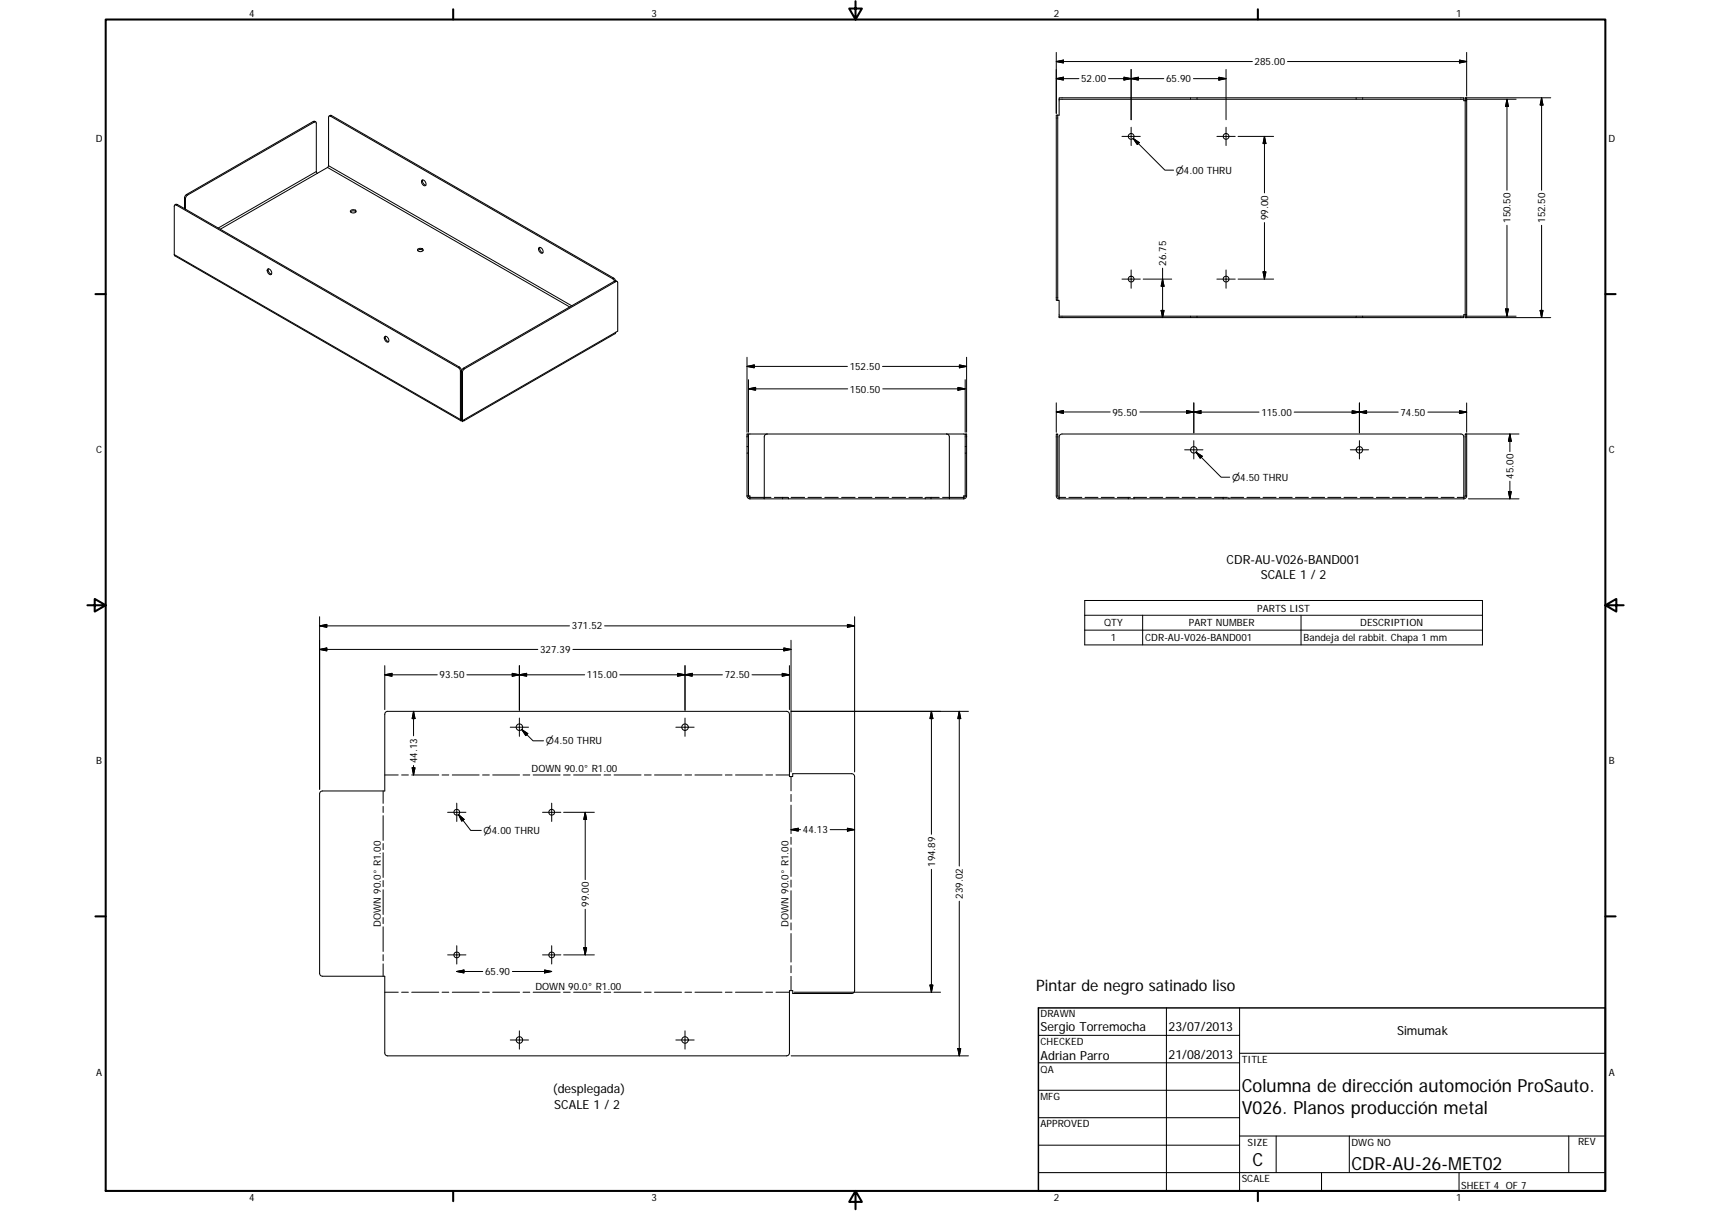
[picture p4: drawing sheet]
<svg xmlns="http://www.w3.org/2000/svg" width="594mm" height="420mm" viewBox="0 0 594 420" stroke-linecap="round" stroke-linejoin="round" font-family="sans-serif">
<g fill="none" stroke="#000" stroke-width=".36">
<path d="M367.3 40v64.2M367.3 40h-.6v64.2h.6M367.7 34.4v5.6h-.4M367.7 33.9h140.5v.5h-140.5zM413.4 33.9v.2M413.4 34.3v.1M415.6 33.9v.2M415.6 34.3v.1M470.9 33.9v.2M470.9 34.3v.1M473.1 33.9v.2M473.1 34.3v.1"/>
<path d="M508.2 34.4v.5h.5M508.7 34.9v-1h.5v1M508.7 34.9v74.3M508.7 34.9h.2M509.1 34.9h.1M509.2 34.9v74.3M109.6 42.3l-.8-.2-44.2 25.5-.5 .9v3.9M114.3 40.3l.8-.2 98 56.4 .6 .9M60.7 71.1l.9-.1 98.1 56.5 .5 1.1v17.2l.4 .2M64.4 72.6v-3.7l.7-1.2 44.2-25.4 .4 .1 .1 .4v16.8l.4 .5 3.5-2 .4-.6v-16.8l.1-.4 .4-.1 98.1 56.5 .7 .9M121.7 73.5l.7-.3 1.2 .3M121.9 73l.4-.2a.75 .75 0 0 1 .9-.1 .75 .75 0 0 1 .2 1l-.1 .1a.93 .93 0 0 1-1 .1 .93 .93 0 0 1-.6-.8z"/>
<path d="M146.5 62.5a1.19 1.19 0 0 1 1.2 .6 1.19 1.19 0 0 1-.2 1.4 1.42 1.42 0 0 1-1-2zM146.8 62.4a1.47 1.47 0 0 0 1.1 1.9M93 93.3a1.18 1.18 0 0 1 1.1 .7 1.18 1.18 0 0 1-.1 1.3 1.42 1.42 0 0 1-1-2zM93.2 93.2a1.48 1.48 0 0 0 1.1 1.9M145 86.9a1.41 1.41 0 0 1 1.9 0M145.2 86.4l.1-.1a.92 .92 0 0 1 1-.1 .92 .92 0 0 1 .6 .8 1.05 1.05 0 0 1-1.1 .3 1.05 1.05 0 0 1-.8-.8zM187.2 85.9a1.18 1.18 0 0 1 1.2 .6 1.18 1.18 0 0 1-.2 1.4 1.4 1.4 0 0 1-1-2zM187.4 85.8l.3 1.3 .8 .6M214.3 97.7l-.9-.2-52.5 30.3-.7 1.2M133.6 116.7a1.19 1.19 0 0 1 1.2 .7 1.19 1.19 0 0 1-.2 1.3 1.42 1.42 0 0 1-1-2zM133.9 116.7a1.45 1.45 0 0 0 1 1.8M367.3 104.2h.4v5.5"/>
<path d="M367.7 109.7h140.5v.5h-140.5zM413.4 109.7v.2M413.4 110v.2M415.6 109.7v.2M415.6 110v.2M470.9 109.7v.2M470.9 110v.2M473.1 109.7v.2M473.1 110v.2M508.7 109.2h-.5v.5M508.7 109.2v1h.5v-1M508.7 109.2h.2"/>
<path d="M509.1 109.2h.1M160.6 146v-17l.5-.9 52.7-30.4 .6 .1 .1 17.1-.7 .4-.1 .4-52.6 30.3M160.6 146l.7-.5-.2 .5zM160.6 146h-.5l-.2-.3v-16.9l-.6-1.1-98.1-56.6-.6 .1v17.5l99.5 57.3M259.4 154.9h.1M259.4 157.2h.1M259.4 151.6v20.5M259.4 151.6v-1h.5v21.5l.5 .5M259.4 151.2v.4M259.7 154.9h.2M259.7 157.2h.2M266.4 150.6l-.7 .2-.3 .8v21.5h-5"/>
<path d="M328.6 150.6l.6 .2 .4 .8v21.5h5M335.1 154.9h.2M335.1 157.2h.2M335.4 150.9l-.6-.3h-74.6l-.6 .3M335.5 154.9h.1M335.5 157.2h.1M335.6 151.2v.4M335.6 151.6v20.5M335.6 151.6v-1h-.5v21.5l-.5 .5M259.4 172.1l.2 .6 .8 .4M259.4 172.1h.1M259.7 172.1h.7v.5"/>
<path d="M260.4 172.6h7.3M260.4 172.6v.2M260.4 172.9v.2M265.4 173.1h64.2M268.9 172.6h4.6M271.7 172.6v.2M271.7 172.9v.2M273.7 172.6v.2M273.7 172.9v.2M274.7 172.6h4.7M280.5 172.6h4.7M286.4 172.6h4.7"/>
<path d="M292.2 172.6h4.7M298.1 172.6h4.6M303.9 172.6h4.7M309.7 172.6h4.7M315.6 172.6h4.7M321.2 172.6v.2M321.2 172.9v.2M321.4 172.6h4.7M323.3 172.6v.2M323.3 172.9v.2M327.3 172.6h7.3M334.6 172.6v.2"/>
<path d="M334.6 172.9v.2M335.3 172.1h-.7v.5M335.5 172.1h.1M335.6 172.1l-.2 .6-.8 .4M367.7 173.1h140.5M370 172.6h-2.3l-.4-.4v-21.6h-.6v21.5l.3 .6 .7 .4M371.1 172.6h4.5M376.7 172.6h4.5M382.4 172.6h4.5M388 172.6h4.5M391.7 172.6v.2M391.7 172.9v.2"/>
<path d="M393.6 172.6h4.5M393.8 172.6v.2M393.8 172.9v.2M399.2 172.6h4.5M404.8 172.6h4.6M410.5 172.6h4.5M416.1 172.6h4.5M421.7 172.6h4.5M424.7 172.6v.2M424.7 172.9v.2M426.7 172.6v.2M426.7 172.9v.2"/>
<path d="M427.3 172.6h4.5M432.9 172.6h4.5M438.5 172.6h4.6M444.2 172.6h4.5M449.8 172.6h4.5M455.4 172.6h4.5M461 172.6h4.5M466.7 172.6h4.4M472.3 172.6h4.5M477.9 172.6h4.5M483.5 172.6h4.5M489.1 172.6h4.5"/>
<path d="M494.8 172.6h4.5M500.4 172.6h4.5M508.2 173.1v-21.5l-.2-.6-.5-.4h-138.7l-.7 .2-.4 .8v21.5M508.7 172.1l-.3 .5h-2.4M508.7 172.1h.5M509.2 172.1v-21.5h-.5v21.5M509.2 172.1l-.2 .6-.8 .4M134 247l.6-.2 138.9 .1 .6 .9v21.6h1.1v-1h20.5l.6 .3 .4 .5-.1 74.9-.9 .6h-20.5v-1h-1.1v21.6l-.2 .7-.6 .3-139.1-.1-.6-.9v-26.6h-21.6l-.8-.4-.2-.6v-62.5l.3-.5 .7-.3h21.6v-26.6zM360.5 359.2h69.9M405 349.7v63.5M430.4 349.7v63.5M360.5 368.7h69.9"/>
<path d="M360.5 378.3h69.9M430.4 365.4h127M360.5 387.8h69.9M360.5 397.3h69.9M430.4 394.1h127M443.1 394.1v12.7M468.5 394.1v12.7M544.7 394.1v12.7M360.5 406.8h196.9M458.8 406.8v6.4M506.6 406.8v6.4"/>
<circle cx="392.7" cy="47.3" r="1"/>
<circle cx="425.7" cy="47.3" r="1"/>
<circle cx="392.7" cy="96.8" r="1"/>
<circle cx="425.7" cy="96.8" r="1.01"/>
<circle cx="414.5" cy="156.1" r="1.13"/>
<circle cx="472" cy="156.1" r="1.13"/>
<circle cx="180.3" cy="252.3" r="1.13"/>
<circle cx="237.8" cy="252.3" r="1.13"/>
<circle cx="158.6" cy="281.8" r="1"/>
<circle cx="191.5" cy="281.8" r=".99"/>
<circle cx="158.6" cy="331.3" r="1"/>
<circle cx="191.5" cy="331.3" r=".99"/>
<circle cx="180.3" cy="360.8" r="1.11"/>
<circle cx="237.9" cy="360.8" r="1.11"/>
</g>
<g fill="none" stroke="#000" stroke-width=".35">
<path d="M366.7 18.2v21.1M509.2 18.2v15.2M366.7 21.4l2.5-.6v1zM366.7 27.3l2.5-.5v1zM366.7 27.3h7.9M390.2 26.8l2.5 .5-2.5 .5zM392.7 24.1v17.5M392.7 27.3l2.6-.5v1zM404.1 27.3h-19.2M414.4 27.3h11.3M423.2 26.8l2.5 .5-2.5 .5zM425.7 24.1v17.5"/>
<path d="M434.8 21.4h-68.1M447 21.4h62.2M506.7 20.8l2.5 .6-2.5 .4zM508.8 33.9h29.6M508.8 34.4h17.6M523.2 34.4l.5 2.6h-1zM523.2 34.4v31.6M535.3 33.9v32.1M535.3 33.9l.4 2.5h-1zM108.8 42.1l.3 .3M109.8 59.5l-34 19.6M113.7 58.1l84.1 48.4"/>
<path d="M114.1 57.5l84.4 48.6M115.1 40.1l-.3 .2M389.6 47.3h6.3M392.7 44.2v6.3M393.4 48l11.1 11h3M393.4 48l2.2 1.5-.7 .6zM422.5 47.3h6.4M425.7 44.2v6.3M429.9 47.3h12.3M439 47.3v19.6M439 47.3l.5 2.5h-1zM61.6 71l-.4 .1"/>
<path d="M64.1 68.7l.3 .2M64.7 67.5l.4 .2M110.2 60.1l-33.7 19.4M439 77.2v19.6M523.2 78.2v31.5M535.3 78.2v32M60.5 88.3l99.4 57.2 .3-.1M213.1 96.5l-.4 .2M213.4 97.5l.4 .2M389.6 96.8h6.3M392.7 93.7v6.3M396.9 96.8h9.9"/>
<path d="M403.7 93v17.2M403.7 96.8l.5 2.5h-1zM422.5 96.8h6.4M425.7 93.7v6.3M429.9 96.8h12.3M438.5 94.3h1l-.5 2.5zM213.8 115.3l-52.5 30.2M403.2 107.7h1l-.5 2.5zM508.8 110.2h29.6M508.8 109.7h17.6M522.7 107.2h1l-.5 2.5zM534.7 107.7h1l-.4 2.5z"/>
<path d="M159.5 127.4l-.3 .2M160.2 129l.4 .2M160.2 128.6l-.3 .2M160.9 127.8l.4 .2M259.4 124v26M259.4 127.1l2.5-.5v1zM259.4 127.1h34.8M259.9 131.7v18.3M259.9 134.9l2.5-.5v1zM259.9 134.9h34.4M306.4 127.1h29.2M306.5 134.9h28.6"/>
<path d="M332.6 134.4l2.5 .5-2.5 .5zM333.1 126.6l2.5 .5-2.5 .5zM335.1 131.7v18.3M335.6 124v26M366.7 139.8v10.2M414.5 139.8v10.4M472 139.8v10.4M509.2 139.8v10.2M366.7 142.9l2.5-.5v1zM366.7 142.9h18.8M395.8 142.9l41.3 .1M411.3 156.1h6.4"/>
<path d="M412 142.4l2.5 .5-2.5 .5zM414.5 143l2.5-.5v1zM414.5 152.9v6.3M415.3 156.9l8.7 8.7h3M415.3 156.9l2.1 1.4-.7 .7zM449.3 143h36.2M468.8 156.1h6.4M469.5 142.5l2.5 .5-2.5 .5zM472 143l2.5-.5v1zM472 152.9v6.3M495.8 143h13.4M506.7 142.5l2.5 .5-2.5 .5z"/>
<path d="M508.8 150.6h18.6M524.2 150.6v6.1M524.2 150.6l.5 2.5h-1zM509.9 173.1h17.5M523.7 170.6h1l-.5 2.5zM524.2 167v6.1M111 217.1l2.5-.5v1zM111 217.1h86.7M111 214v59.9M209.9 217.1h86.8M294.2 216.6l2.5 .5-2.5 .5zM296.7 214v53.8"/>
<path d="M376.6 208.3h138.1v15.5h-138.1zM376.6 213.5h138.1M376.6 218.6h138.1M396.7 213.5v10.3M451.7 213.5v10.3M111 225.3l2.5-.5v1zM111 225.3h75.7M133.6 230.9v15.3M133.6 234.1l2.5-.5v1zM133.6 234.1h18.2M162.1 234.1h40.9M177.9 233.6l2.4 .5-2.4 .5z"/>
<path d="M180.3 230.9v15.5M180.3 234.1l2.6-.5v1zM198.9 225.3h75.8M215.2 234.1h35.6M235.3 233.6l2.5 .5-2.5 .5zM237.8 230.9v15.5M237.8 234.1l2.5-.5v1zM261.1 234.1h13M271.6 233.6l2.5 .5-2.5 .5zM272.2 224.8l2.5 .5-2.5 .5zM274.1 230.9v15.3M274.7 222.1v45.7"/>
<path d="M143.6 246.8v8.5M143.6 246.8l.5 2.5h-1zM177.2 252.3h6.3M180.3 249.1v6.4M181.1 253.1l4 3.9h3.6M181.1 253.1l2.2 1.4-.7 .7zM234.7 252.3h6.3M237.8 249.1v6.4M274.7 246.8h61.5M323.4 246.8v42.7M323.4 246.8l.5 2.5h-1zM333.1 246.8v53.7"/>
<path d="M333.1 246.8l.5 2.5h-1zM133 274.4v4.3M133 279.8v2.1M133.6 268.9h4.7M139.4 268.9h2.4M143 268.9h9.3M143.1 266.4h1l-.5 2.5zM143.6 265.6v3.3M153.5 268.9h2.3M157 268.9h9.4M158.6 278.7v6.3M167.5 268.9h2.4"/>
<path d="M171.1 268.9h9.3M181.6 268.9h2.4M185.1 268.9h9.4M191.6 278.7v6.3M195.7 268.9h2.3M199.2 268.9h9.3M209.7 268.9h2.3M213.2 268.9h9.4M223.7 268.9h2.4M227.3 268.9h9.3M237.8 268.9h2.3M241.3 268.9h9.4"/>
<path d="M251.8 268.9h2.4M255.4 268.9h9.3M265.9 268.9h2.4M269.4 268.9h4.7M274.7 269.4v5M274.7 275.6v2.5M274.7 279.3v9.9M133 283v8.6M133 292.7v2.1M133 295.8v8.6M155.4 281.8h6.4M159.2 282.6l1.9 1.7-.8 .6z"/>
<path d="M159.2 282.6l4.2 5.5h3.7M188.4 281.8h6.3M195.7 281.8h10.7M203.2 281.8v23.4M203.2 281.8l.5 2.5h-1zM274.7 290.5v2.4M274.7 294.2v9.9M274.7 287.8l2.5-.4v1zM274.7 287.8h3.3M288.2 287.8h8.5M294.2 287.4l2.5 .4-2.5 .6zM133 305.5v2.1"/>
<path d="M133 308.7v8.6M133 318.3v2.2M203.2 315.5v15.8M274.7 305.3v2.5M274.7 309v9.9M323.4 301.6v42.7M333.1 312.7v53.6M133 321.6v8.5M133 331.2v2.1M133 334.4v4.3M155.4 331.3h6.4M158.6 337.1l2.5-.6v1.1z"/>
<path d="M158.6 337.1h9M158.6 328.1v6.4M177.9 337.1h13.7M188.4 331.3h6.3M189.1 336.6l2.5 .5-2.5 .5zM191.6 328.1v6.4M195.7 331.3h10.7M202.7 328.8h1l-.5 2.5zM274.7 320.2v2.4M274.7 323.9v9.9M274.7 335v2.5M274.7 338.8v4.9"/>
<path d="M133.6 344.3h4.7M139.4 344.3h2.4M143 344.3h9.3M153.5 344.3h2.3M157 344.3h9.4M167.5 344.3h2.4M171.1 344.3h9.3M180.3 357.7v6.3M181.6 344.3h2.4M185.1 344.3h9.4M195.7 344.3h2.3M199.2 344.3h9.3"/>
<path d="M209.7 344.3h2.3M213.2 344.3h9.4M223.7 344.3h2.4M227.3 344.3h9.3M237.8 344.3h2.3M237.8 357.7v6.3M241.3 344.3h9.4M251.8 344.3h2.4M255.4 344.3h9.3M265.9 344.3h2.4M269.4 344.3h4.7M275.7 344.3h50.9"/>
<path d="M322.9 341.8h1l-.5 2.5zM177.2 360.8h6.3M234.7 360.8h6.3M274.7 366.3h61.5M332.6 363.8h1l-.5 2.5z"/>
</g>
<circle cx="160.6" cy="146" r=".18" fill="#000"/>
<g fill="none" stroke="#000" stroke-width=".71">
<path d="M36.7 6.8h520.7v406.4h-520.7zM157.3 3.2v3.6M297 .4v6.4l-2.2-3.8h4.5l-2.3 3.8M436.7 3.2v3.6M33.1 102h3.6M557.4 102h3.6M30.3 210h6.4l-3.8-2.2v4.4l3.8-2.2M557.4 210l3.8 2.2v-4.4l-3.8 2.2h6.3M33.1 317.9h3.6M557.4 317.9h3.6M157.3 413.2v3.6M297 413.2l2.3 3.8h-4.5l2.2-3.8v6.3"/>
<path d="M436.7 413.2v3.6"/>
</g>
<path d="M360.5 349.7h196.9v63.5h-196.9z" fill="none" stroke="#000" stroke-width=".51"/>
<g fill="#000" stroke="#000" stroke-width=".35">
<path d="M366.7 21.4l2.5-.6v1zM366.7 27.3l2.5-.5v1zM390.2 26.8l2.5 .5-2.5 .5zM392.7 27.3l2.6-.5v1zM423.2 26.8l2.5 .5-2.5 .5zM506.7 20.8l2.5 .6-2.5 .4zM523.2 34.4l.5 2.6h-1zM535.3 33.9l.4 2.5h-1zM393.4 48l2.2 1.5-.7 .6zM439 47.3l.5 2.5h-1zM403.7 96.8l.5 2.5h-1zM438.5 94.3h1l-.5 2.5z"/>
<path d="M403.2 107.7h1l-.5 2.5zM522.7 107.2h1l-.5 2.5zM534.7 107.7h1l-.4 2.5zM259.4 127.1l2.5-.5v1zM259.9 134.9l2.5-.5v1zM332.6 134.4l2.5 .5-2.5 .5zM333.1 126.6l2.5 .5-2.5 .5zM366.7 142.9l2.5-.5v1zM412 142.4l2.5 .5-2.5 .5zM414.5 143l2.5-.5v1zM415.3 156.9l2.1 1.4-.7 .7zM469.5 142.5l2.5 .5-2.5 .5z"/>
<path d="M472 143l2.5-.5v1zM506.7 142.5l2.5 .5-2.5 .5zM524.2 150.6l.5 2.5h-1zM523.7 170.6h1l-.5 2.5zM111 217.1l2.5-.5v1zM294.2 216.6l2.5 .5-2.5 .5zM111 225.3l2.5-.5v1zM133.6 234.1l2.5-.5v1zM177.9 233.6l2.4 .5-2.4 .5zM180.3 234.1l2.6-.5v1zM235.3 233.6l2.5 .5-2.5 .5zM237.8 234.1l2.5-.5v1z"/>
<path d="M271.6 233.6l2.5 .5-2.5 .5zM272.2 224.8l2.5 .5-2.5 .5zM143.6 246.8l.5 2.5h-1zM181.1 253.1l2.2 1.4-.7 .7zM323.4 246.8l.5 2.5h-1zM333.1 246.8l.5 2.5h-1zM143.1 266.4h1l-.5 2.5zM159.2 282.6l1.9 1.7-.8 .6zM203.2 281.8l.5 2.5h-1zM274.7 287.8l2.5-.4v1zM294.2 287.4l2.5 .4-2.5 .6zM158.6 337.1l2.5-.6v1.1z"/>
<path d="M189.1 336.6l2.5 .5-2.5 .5zM202.7 328.8h1l-.5 2.5zM322.9 341.8h1l-.5 2.5zM332.6 363.8h1l-.5 2.5z"/>
</g>
<g font-size="6.3">
<text x="431.1" y="379">Columna de dirección automoción ProSauto.</text>
<text x="431.1" y="386.6">V026. Planos producción metal</text>
<text x="434.8" y="404.7">C</text>
<text x="469.2" y="406">CDR-AU-26-MET02</text>
</g>
<text font-size="5.5" x="359.7" y="343.9">Pintar de negro satinado liso</text>
<g font-size="4.4">
<text x="425.9" y="195.5">CDR-AU-V026-BAND001</text>
<text x="437.7" y="200.8">SCALE 1 / 2</text>
<text x="361.3" y="357.5">Sergio Torremocha</text>
<text x="405.8" y="357.8">23/07/2013</text>
<text x="485.1" y="359.2">Simumak</text>
<text x="361.3" y="367.9">Adrian Parro</text>
<text x="405.8" y="367.3">21/08/2013</text>
<text x="192" y="379.4">(desplegada)</text>
<text x="192.5" y="384.6">SCALE 1 / 2</text>
</g>
<g font-size="3.5">
<text x="86.6" y="5.8">4</text>
<text x="226.3" y="5.8">3</text>
<text x="365.9" y="5.8">2</text>
<text x="505.6" y="5.8">1</text>
<text x="435.6" y="22.6">285.00</text>
<text x="375.4" y="28.6">52.00</text>
<text x="404.9" y="28.6">65.90</text>
<text x="33.2" y="49.4">D</text>
<text x="558.5" y="49.4">D</text>
<text x="440.3" y="76.4" transform="rotate(-90 440.3 76.4)">99.00</text>
<text x="524.5" y="77.4" transform="rotate(-90 524.5 77.4)">150.50</text>
<text x="536.5" y="77.4" transform="rotate(-90 536.5 77.4)">152.50</text>
<text x="404.9" y="92.3" transform="rotate(-90 404.9 92.3)">26.75</text>
<text x="295.1" y="128.4">152.50</text>
<text x="295.1" y="136.2">150.50</text>
<text x="386.3" y="144.2">95.50</text>
<text x="438" y="144.3">115.00</text>
<text x="486.3" y="144.3">74.50</text>
<text x="33.4" y="157.3">C</text>
<text x="558.6" y="157.3">C</text>
<text x="525.5" y="166.2" transform="rotate(-90 525.5 166.2)">45.00</text>
<text x="436.5" y="212.2">PARTS LIST</text>
<text x="198.6" y="218.4">371.52</text>
<text x="383.4" y="217.3">QTY</text>
<text x="412.8" y="217.3">PART NUMBER</text>
<text x="472.3" y="217.3">DESCRIPTION</text>
<text x="187.5" y="226.5">327.39</text>
<text x="385.7" y="222.4">1</text>
<text x="397.6" y="222.5">CDR-AU-V026-BAND001</text>
<text x="452.6" y="222.5">Bandeja del rabbit. Chapa 1 mm</text>
<text x="152.6" y="235.4">93.50</text>
<text x="203.8" y="235.4">115.00</text>
<text x="251.6" y="235.4">72.50</text>
<text x="33.4" y="265.2">B</text>
<text x="144.9" y="264.8" transform="rotate(-90 144.9 264.8)">44.13</text>
<text x="184.6" y="268">DOWN 90.0° R1.00</text>
<text x="558.6" y="265.2">B</text>
<text x="278.8" y="289.1">44.13</text>
<text x="324.7" y="300.8" transform="rotate(-90 324.7 300.8)">194.89</text>
<text x="334.3" y="311.8" transform="rotate(-90 334.3 311.8)">239.02</text>
<text x="204.5" y="314.6" transform="rotate(-90 204.5 314.6)">99.00</text>
<text x="132.2" y="321.5" transform="rotate(-90 132.2 321.5)">DOWN 90.0° R1.00</text>
<text x="273.8" y="321.5" transform="rotate(-90 273.8 321.5)">DOWN 90.0° R1.00</text>
<text x="168.4" y="338.3">65.90</text>
<text x="185.9" y="343.4">DOWN 90.0° R1.00</text>
<text x="361.3" y="353">DRAWN</text>
<text x="361.3" y="362.5">CHECKED</text>
<text x="431.1" y="368.7">TITLE</text>
<text x="33.4" y="373.2">A</text>
<text x="361.3" y="372.1">QA</text>
<text x="558.6" y="373.2">A</text>
<text x="361.3" y="381.6">MFG</text>
<text x="361.3" y="391.2">APPROVED</text>
<text x="433.2" y="397.5">SIZE</text>
<text x="469.2" y="397.5">DWG NO</text>
<text x="547.9" y="397.4">REV</text>
<text x="431.1" y="410.2">SCALE</text>
<text x="507.3" y="412.4">SHEET 4 OF 7</text>
<text x="86.6" y="416.7">4</text>
<text x="226.3" y="416.7">3</text>
<text x="365.9" y="416.7">2</text>
<text x="505.6" y="416.7">1</text>
</g>
<g font-size="3.3">
<text x="408.3" y="60.3">⌀4.00 THRU</text>
<text x="427.8" y="166.8">⌀4.50 THRU</text>
<text x="189.5" y="258.3">⌀4.50 THRU</text>
<text x="167.9" y="289.4">⌀4.00 THRU</text>
</g>
</svg>
